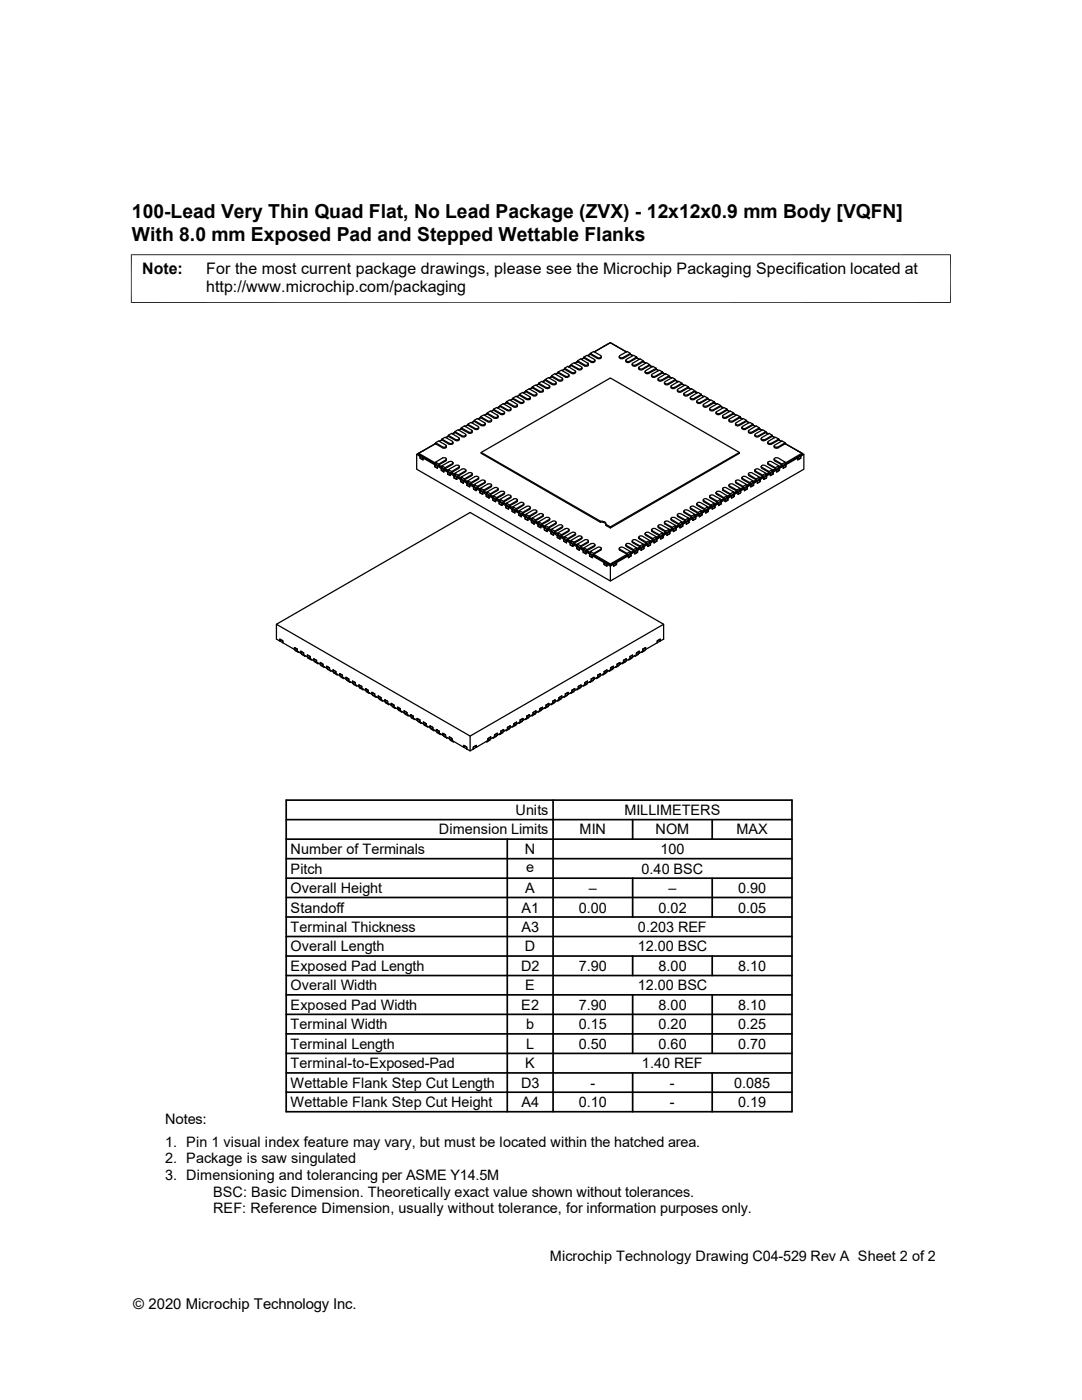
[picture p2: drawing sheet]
<svg xmlns="http://www.w3.org/2000/svg" width="216mm" height="279mm" viewBox="0 0 216 279" stroke-linecap="round" stroke-linejoin="round" font-family="sans-serif">
<g fill="none" stroke="#000" stroke-width=".25">
<path d="M102.3 79.5l1.5 .8h.3l.4-.1-.1-.3-1.4-.8-.7 .4v.1M102.3 79.6l-.5 .3M102.3 79.6l1.6 .9h.5l.1-.4M102.3 79.6l-.4 .3M103.2 79.2l.4-.3 1.5 .9h.4a.33 .33 0 0 0 .3-.5M103.6 78.7l.7-.4 1.4 .9a.35 .35 0 0 1-.1 .4 .35 .35 0 0 1-.5-.1zM103.6 78.7v.2l-.5 .3M104.9 78l1.5 .8 .3 .1 .4-.2-.1-.3-1.4-.8-.7 .4v.1M104.9 78.1l-.5 .3M104.9 78.1l1.6 .9h.5l.1-.4M106.2 77.2l.6-.4 1.5 .9a.4 .4 0 0 1-.2 .5 .4 .4 0 0 1-.5-.2zM106.2 77.3l-.5 .3"/>
<path d="M106.2 77.4l1.4 .8 .4 .1a.33 .33 0 0 0 .4-.4M106.2 77.2v.2M106.2 77.4l-.5 .3M107.5 76.5l1.4 .8a.37 .37 0 0 0 .5 .1 .37 .37 0 0 0 .2-.5l-1.5-.8-.6 .4v.2M107.5 76.7l1.6 .9 .5-.1 .1-.4M107.5 76.6l-.5 .3M107.5 76.7l-.5 .2M108.8 75.7l.6-.3 1.5 .8a.38 .38 0 0 1-.2 .5 .38 .38 0 0 1-.5-.2zM108.8 75.9l-.6 .3M108.8 75.9l1.4 .9h.3a.33 .33 0 0 0 .4-.1 .33 .33 0 0 0 .1-.3M108.8 75.7v.2M108.8 75.9l-.5 .3"/>
<path d="M110.1 75l1.4 .8a.35 .35 0 0 0 .5 .1 .35 .35 0 0 0 .1-.5l-1.4-.8-.6 .4v.2M110.1 75.2l1.6 .9 .4-.1 .2-.4M110.1 75.1l-.5 .3M110.1 75.2l-.5 .2M111.3 74.3l.7-.4 1.4 .8 .1 .3-.3 .1h-.4zM111.3 74.4l-.5 .3M111.3 74.4l1.6 .9h.4l.2-.2v-.2M111.3 74.3v.1M111.3 74.4l-.4 .3M112.1 74l.5-.3zM112.6 73.5l1.4 .8a.4 .4 0 0 0 .5 .1 .4 .4 0 0 0 .3-.4l-1.5-.9-.7 .4v.2M112.6 73.7l1.7 .9 .5-.1 .1-.4"/>
<path d="M113.9 72.8l.7-.4 1.4 .8a.39 .39 0 0 1-.2 .5 .39 .39 0 0 1-.4-.1zM113.9 72.9l-.5 .3M113.9 72.9l1.6 .9 .5-.1 .1-.3M113.9 72.8v.1M113.9 72.9l-.4 .3M115.2 72l1.4 .8a.4 .4 0 0 0 .5 .2 .4 .4 0 0 0 .2-.5l-1.4-.9-.7 .4v.2M115.2 72.2l-.5 .3M115.2 72.2l1.7 .9a.36 .36 0 0 0 .4-.1 .36 .36 0 0 0 .1-.4M116.5 71.2l.6-.3 1.5 .8a.37 .37 0 0 1-.1 .5 .37 .37 0 0 1-.5-.1zM116.5 71.4l-.5 .3M116.5 71.5l1.6 .8h.5l.1-.4M116.5 71.2v.3"/>
<path d="M116.5 71.5l-.5 .2M117.8 70.5l.6-.4 1.5 .9a.38 .38 0 0 1-.2 .5 .38 .38 0 0 1-.5-.2zM117.8 70.7l-.5 .3M117.8 70.7l1.5 .9 .5-.1 .2-.3M117.8 70.5v.2M125 70.2l-3.2-1.8-3.2 1.8 3.2-1.8 3.2 1.8M125.8 70.5l-1.4 .8a.4 .4 0 0 1-.5 .2 .4 .4 0 0 1-.2-.5l1.4-.9 .7 .4v.2M125.8 70.7l.5 .3M125.8 70.7l-1.6 .9-.5-.1-.1-.3M125.8 70.7l.4 .3M127 71.2l-.6-.3-1.4 .9a.39 .39 0 0 0 .2 .4 .39 .39 0 0 0 .4-.1l1.4-.9v.3M127 71.4l.6 .3"/>
<path d="M127 71.5l-1.6 .8h-.4l-.1-.4M127 71.5l.6 .2M128.4 72l-1.5 .8a.36 .36 0 0 1-.5 .1 .36 .36 0 0 1-.1-.4l1.4-.9 .7 .4v.2M128.4 72.2l.5 .3M128.4 72.2l-1.8 .9-.4-.2v-.3M128.4 72.2l.4 .3M129.6 72.8l-.6-.4-1.5 .8a.41 .41 0 0 0 .2 .5 .41 .41 0 0 0 .5-.1l1.4-.8v.1M129.6 72.9l.5 .3M129.6 72.9l-1.5 .9-.5-.1-.2-.3M130.9 73.5l-1.4 .8a.38 .38 0 0 1-.5 .1 .38 .38 0 0 1-.2-.4l1.5-.9 .6 .4v.2M130.9 73.7l-1.4 .8h-.7l-.1-.4M130.9 73.7l.5 .3"/>
<path d="M132.2 74.3l-.6-.4-1.5 .8a.37 .37 0 0 0 .1 .5 .37 .37 0 0 0 .5-.1l1.5-.8v.1M132.2 74.4l.5 .3M132.2 74.4l-1.6 .9h-.4l-.2-.4M133.5 75l-1.4 .8a.39 .39 0 0 1-.5 .1 .39 .39 0 0 1-.2-.4l1.4-.9 .7 .4v.2M133.5 75.1l.5 .3M133.5 75.2l-1.6 .9-.5-.1-.1-.4M133.5 75.2l.5 .2M134.8 75.7l-.6-.3-1.5 .8a.37 .37 0 0 0 .1 .5 .37 .37 0 0 0 .5-.2l1.5-.8v.2M134.8 75.9l.5 .3M134.8 75.9l-1.6 .9h-.4l-.2-.4M136.1 76.5l-1.6 .8h-.4l-.2-.1v-.2l1.5-.9 .7 .4v.2M136.1 76.6l.5 .3"/>
<path d="M136.1 76.7l-1.6 .9-.5-.1-.1-.4M136.1 76.7l.5 .2M137.4 77.2l-.7-.4-1.4 .9a.38 .38 0 0 0 .1 .4 .38 .38 0 0 0 .5-.1l1.5-.8v.2M137.4 77.3l.5 .3M137.4 77.4l-1.6 .9-.5-.1-.1-.3M137.4 77.4l.4 .3M138.6 78l-1.4 .8a.41 .41 0 0 1-.4 .1 .41 .41 0 0 1-.3-.5l1.5-.8 .6 .4v.1M138.6 78.1l.5 .3-.5-.3M138.6 78.1l-1.5 .9-.6-.1-.1-.3M140 78.7l-.7-.4-1.5 .9a.38 .38 0 0 0 .3 .4 .38 .38 0 0 0 .4-.1l1.5-.8v.2M140 78.9l-1.5 .9-.6-.1-.1-.4M140 78.9l.5 .3"/>
<path d="M140 78.9l.4 .3M141.2 79.5l-1.4 .8a.39 .39 0 0 1-.5 .1 .39 .39 0 0 1-.2-.5l1.5-.8 .6 .4v.1M141.2 79.6l.5 .3M141.2 79.6l-1.5 .9-.6-.1-.1-.3M83.1 90.7v2.9l38.7 22.4v-3M83.8 91.1l.2-.2 .6 .4-.2 .1zM83.8 91.1v.3l.6 .4v-.4M84.4 91.4l.2-.1 2.3 1.3-.2 .2zM86.9 92.2l.6 .4v.4l-.6-.4zM86.9 88.5l-3.8 2.2 .7 .4 .2-.2-.5-.2v-.2l3.4 1.9-.2 .4 .6 .2v.4l-.6-.3v-.3v.3l.6 .3v-.4h.2h-.2l.8 .5 .1-.2-.7-.3v-.2l.7 .4-.1 .3 .5 .3v.4l-.5-.3v-.4v.4l.5 .3v-.4l.2-.1-.2 .1 .7 .4 .2-.1 .6 .3-.2 .1 .7 .5 .2-.2-.7-.4v-.1l.7 .4-.2 .3 .5 .3v.4l-.5-.3v-.4v.4l.5 .3v-.4l.3-.1-.3 .1 .8 .4 .1-.1 1.2 .9 .1-.2-.6-.3v-.2l.6 .3-.1 .4 .5 .3v.4l-.5-.3v-.4v.4l.5 .3v-.4l.3-.1-.3 .1 1.5 .7M86.9 92.2l1.4-.8a.39 .39 0 0 1 .5-.1 .39 .39 0 0 1 .2 .4l-1.5 .9M86.9 88.3l1.4 .9a.39 .39 0 0 0 .5 .1 .39 .39 0 0 0 .2-.4l-1.5-.9-.6 .3v.3"/>
<path d="M86.9 88.6l1.7 .9a.38 .38 0 0 0 .5-.5M86.9 88.6l-3.4 1.9M88.2 93l.6 .3v.4l-.6-.4zM88.2 87.6l.6-.4 1.5 .9a.37 .37 0 0 1-.1 .4 .37 .37 0 0 1-.5 0zM88.2 93l1.4-.8a.41 .41 0 0 1 .5-.2 .41 .41 0 0 1 .2 .5l-1.5 .8M88.2 87.8l-.5 .3M88.2 87.8l1.4 .8 .4 .1a.33 .33 0 0 0 .4-.4M88.2 87.6v.2M88.8 93.5l.7 .4v.2l-.7-.4zM89.1 91.6l-.2 .4-1.4 .8M89.5 93.7l1.4-.8a.38 .38 0 0 1 .5-.1 .38 .38 0 0 1 .2 .4l-1.5 .9zM89.5 93.7l-.2 .9 .6 .3v-.4l-.6-.3v.4l.6 .3v-.4l.2-.1v-.3"/>
<path d="M89.5 86.9l1.4 .8a.39 .39 0 0 0 .5 .1 .39 .39 0 0 0 .2-.4l-1.5-.9-.6 .4v.2M89.5 87.1l1.6 .9 .4-.1 .2-.4M89.5 87l-.6 .3M89.5 87.1l-.5 .2M90.4 92.3l-.1 .4-1.5 .8M90.8 94.4l.6 .4v.4l-.6-.4zM90.8 86.1l.6-.3 1.5 .8a.41 .41 0 0 1-.2 .5 .41 .41 0 0 1-.5-.1zM90.8 94.4l1.4-.8a.41 .41 0 0 1 .5-.1 .41 .41 0 0 1 .2 .5l-1.5 .8M90.8 86.3l-.5 .3M90.8 86.3l1.5 .9 .6-.1 .1-.3M90.8 86.1v.2M91.4 95l.6 .4v.2l-.6-.4z"/>
<path d="M91.7 93.1l-.2 .4-1.4 .8M92 95.2l1.5-.8a.36 .36 0 0 1 .5-.1 .36 .36 0 0 1 .1 .4l-1.4 .9zM92 95.2l-.1 .9 .6 .3v-.4l-.6-.3v.4l.6 .3v-.4h.2v-.4M92 85.4l1.5 .8a.36 .36 0 0 0 .5 .1 .36 .36 0 0 0 .1-.4l-1.4-.9-.7 .4v.2M92 85.6l1.7 .9 .4-.1 .1-.4M92 85.6l-.5 .3M92 85.6l-.4 .3M93 93.8l-.1 .3-1.5 .9M93.3 96l.7 .3v.4l-.7-.4zM93.3 84.7l.7-.4 1.5 .8a.41 .41 0 0 1-.3 .5 .41 .41 0 0 1-.5-.1zM93.3 96l1.4-.9a.41 .41 0 0 1 .5-.1 .41 .41 0 0 1 .3 .5l-1.5 .8M93.3 84.8l-.5 .3"/>
<path d="M93.3 84.8l1.8 .9a.37 .37 0 0 0 .4-.4M93.3 84.7v.1M94 96.5l.6 .4v.2l-.6-.4zM94.2 94.6l-.1 .4-1.4 .8M94.6 96.7l1.4-.8a.4 .4 0 0 1 .5-.2 .4 .4 0 0 1 .2 .5l-1.5 .9zM94.6 96.7l-.1 .9 .5 .3v-.4l-.5-.3v.4l.5 .3v-.4h.2M94.6 83.9l1.4 .8a.4 .4 0 0 0 .5 .1 .4 .4 0 0 0 .2-.4l-1.5-.9-.6 .4v.2M94.6 84.1l-.5 .3M94.6 84.1l1.5 .9h.3a.33 .33 0 0 0 .4-.5M95.2 97.1v.4M95.2 97.5h-.2l.8 .5 .1-.2-.7-.3v-.3l.7 .4-.1 .4 .5 .3v.3l-.5-.3v-.3v.3l.5 .3v-.3l.3-.1-.3 .1 .7 .4 .2-.1 .6 .3-.2 .1 .7 .4 .2-.1-.7-.4v-.2l.7 .4-.2 .3 .6 .3v.4l-.6-.3v-.4v.4l.6 .3v-.4h.2h-.2l.7 .5 .2-.2 .6 .4-.2 .1 .7 .4 .1-.1-.6-.4v-.2l.6 .4-.1 .3 .6 .3v.4l-.6-.3v-.4v.4l.6 .3v-.4l.2-.1-.2 .1 .7 .5 .1-.2 .7 .4-.3 .1 .8 .4 .1-.1-.6-.4v-.2l.6 .4-.1 .3 .5 .3v.4l-.5-.3v-.4v.4l.5 .3v-.4h.3h-.3l.8 .5 .1-.2 .7 .4-.3 .1 .7 .4 .2-.1-.6-.4v-.2l.6 .4-.2 .3 .6 .3v.4l-.6-.3v-.4v.4l.6 .3v-.4l.2-.1-.2 .1 1.5 .7h-.2l.7 .5 .2-.2-.7-.3v-.2l.7 .4-.2 .3 .6 .3v.4l-.6-.4v-.3v.3l.6 .4v-.4l.2-.1-.2 .1 1.5 .6-.3 .1 .8 .5 .1-.2-.6-.4v-.1l.6 .4-.1 .3 .6 .3v.4l-.6-.3v-.4v.4l.6 .3v-.4l.2-.1-.2 .1 .7 .4 .1-.1 .7 .4h-.3l.8 .5 .1-.2-.6-.3v-.2l.6 .3-.1 .4 .5 .3v.4l-.5-.3v-.4v.4l.5 .3v-.4l.3-.1-.3 .1 .8 .4 .1-.1 .7 .3-.3 .1 .8 .5 .1-.2-.6-.4v-.2l.6 .4-.1 .4 .5 .3v.3l-.5-.3v-.3v.3l.5 .3v-.3l.2-.1-.2 .1 .7 .4 .2-.2 .6 .4v-.2M95.5 95.3v.3l-1.5 .9"/>
<path d="M95.9 97.5l.7 .3v.4l-.7-.4zM95.9 83.1l.7-.3 1.4 .9a.39 .39 0 0 1-.2 .4 .39 .39 0 0 1-.5-.1zM95.9 97.5l1.4-.9a.39 .39 0 0 1 .5-.1 .39 .39 0 0 1 .2 .4l-1.4 .9M95.9 83.3l-.5 .3M95.9 83.4l1.6 .8h.5l.1-.4M95.9 83.1v.3M95.9 83.4l-.5 .2M96 90.3l23.8 13.7v.2M96.6 98l.6 .4v.2l-.6-.4zM96.8 96.1l-.1 .3-1.5 .8M97.2 98.2l1.4-.8a.41 .41 0 0 1 .5-.1 .41 .41 0 0 1 .2 .4l-1.5 .9zM97.2 98.2l-.2 .9 .6 .3v-.4l-.6-.3v.4l.6 .3v-.4l.2-.1v-.3"/>
<path d="M97.2 82.4l1.4 .8a.4 .4 0 0 0 .5 .2 .4 .4 0 0 0 .2-.5l-1.5-.9-.6 .4v.2M97.2 82.6l-.5 .2M97.2 82.6l1.4 .8 .4 .1a.33 .33 0 0 0 .4-.4M97.2 82.6l-.5 .3M98.1 96.8l-.1 .4-1.4 .8M98.5 98.9l.6 .4v.4l-.6-.4zM98.5 81.7l.6-.4 1.5 .9a.39 .39 0 0 1-.2 .4 .39 .39 0 0 1-.5-.1zM98.5 98.9l1.4-.8a.39 .39 0 0 1 .5-.1 .39 .39 0 0 1 .2 .4l-1.5 .9M98.5 81.9l1.6 .9 .4-.1 .2-.4M98.5 81.7v.2M98.5 81.8l-.5 .3M98.5 81.9l-.5 .2"/>
<path d="M99.1 99.5l.7 .4v.1l-.7-.3zM99.4 97.5l-.1 .4-1.5 .8M99.8 99.7l1.4-.9a.37 .37 0 0 1 .5-.1 .37 .37 0 0 1 .1 .5l-1.4 .8zM99.8 99.7l-.2 .8 .6 .4v-.4l-.6-.3v.3l.6 .4v-.4l.2-.1v-.4M99.8 80.9l1.4 .8a.37 .37 0 0 0 .5 .2 .37 .37 0 0 0 .1-.5l-1.4-.8-.6 .3v.2M99.8 81.1l-.6 .3M99.8 81.1l1.7 .9a.37 .37 0 0 0 .4-.4M99.8 81.1l-.5 .3M100.7 98.3l-.2 .4-1.4 .8M101 80.2l.7-.4 1.4 .8a.35 .35 0 0 1-.1 .5 .35 .35 0 0 1-.5-.1zM101 80.4l1.7 .9 .4-.1 .2-.4M101 80.2v.2"/>
<path d="M101 80.3l-.5 .3M101 80.4l-.4 .2M101.9 99v.4l-1.5 .8M103.3 99.8l-.2 .4-1.4 .8M140.3 99.8l.2 .4 1.4 .8M141.6 99v.4l1.6 .8M141.6 98.9l.7-.1 1.5 .9-.6 .3-1.5-.8zM142.5 80.2l-.6-.4-1.5 .9a.42 .42 0 0 0 .2 .4 .42 .42 0 0 0 .5-.1l1.4-.8v.2M142.5 80.3l.5 .3M142.5 80.4l-1.7 .9-.4-.1-.1-.4M142.5 80.4l.5 .2M142.9 98.3l.1 .3 1.4 .9"/>
<path d="M143.8 99.7l.1 .8-.5 .4M143.8 80.9l-1.4 .8a.39 .39 0 0 1-.5 .1 .39 .39 0 0 1-.2-.4l1.5-.8 .6 .3v.2M143.8 81.1l.5 .3M143.8 81.1l-1.6 .9h-.2a.33 .33 0 0 1-.4-.4M144.2 97.5l.3-.2h.4l1.5 .9-.7 .4-1.4-.9zM144.2 97.5v.4l1.5 .8M144.4 99.3l.7-.4v.4l-.7 .4zM145.1 98.9l-1.4-.8-.6-.1-.2 .2 .1 .2 1.4 .9M145.1 81.7l-.7-.4-1.5 1 .2 .3h.5l1.5-.9v.2M145.1 81.8l.5 .3-.5-.2M145.1 81.9l-1.7 .9-.4-.2-.1-.3M145.5 96.8l.1 .4 1.4 .8"/>
<path d="M145.7 98.6v.3l.3 .1v.4M146 99l.5-.3v.4l-.5 .3zM146.4 98.6l.6-.4 .3 .1-.8 .4zM146.4 98.6l-.7 .3v-.2l-.6 .4v.2l.6-.4 .3 .1-.8 .4-.1-.1 .1 .1v.4l-.5 .3v-.4v.4l.5-.3v-.4l-.5 .3h-.3v-.2l-.6 .4v.1l.6-.3h.3l-.8 .5-.1-.2-.6 .4v-.2l-.7 .4v.2l.7-.4 .2 .1-.7 .4-.2-.1 .2 .1v.4l-.6 .3v-.4v.4l.6-.3v-.4l-.6 .3-.2-.1v-.1l-1.3 .9v-.2l-.6 .4v.2l.6-.4 .2 .1-.7 .4-.1-.1 .1 .5-.6 .3v-.4v.4l.6-.3v-.4l-.6 .3h-.2v-.3l-.7 .4v.2l.7-.3h.2l-.7 .5-.2-.2-1.2 .6v.2l.6-.4 .3 .1-.8 .4-.1-.1 .1 .5-.6 .3v-.4v.4l.6-.3v-.4l-.6 .3-.2-.1v-.2l-.6 .4v.2l-1.3 .6v.1l.6-.3h.3l-.8 .5-.1-.2 .1 .5-.5 .4v-.4v.4l.5-.4v-.3l-.5 .3-.2-.1v-.2l-.7 .4v.2l.7-.4 .2 .1-.8 .4-.1-.1-.7 .3v-.1l-.6 .4v.1l.6-.4 .3 .1-.7 .5-.2-.2 .2 .2v.4l-.6 .3v-.4v.4l.6-.3v-.4l-.6 .3-.2-.1v-.2l-.7 .4v.2l-.6 .4v-.2l-.7 .3v.2l.7-.3h.2l-.7 .5-.2-.2 .2 .2v.4l-.6 .3v-.4v.4l.6-.3v-.4l-.6 .3-.2-.1v-.2l-.6 .4v.2l-.7 .3v-.2l-.7 .4v.2l.7-.4 .2 .1-.7 .5-.2-.2 .2 .2v.3l-.5 .3v-.3v.3l.5-.3v-.3l-.5 .3-.3-.1v-.2l-1.3 .9v-.2M146.4 98.2v.4M146.4 82.4l-1.5 .8a.37 .37 0 0 1-.5 .1 .37 .37 0 0 1-.1-.5l1.4-.8 .7 .4v.2M146.4 82.6l.5 .2M146.4 82.6l-1.5 .8-.3 .1a.33 .33 0 0 1-.4-.4M146.4 82.6l.5 .3M146.4 98.6l.1 .5-.5 .3M146.8 96l.6-.2 1.6 .9-.7 .4-1.4-.8zM146.8 96.1l.1 .3 1.4 .8"/>
<path d="M147 97.8l.7-.3v.3l-.7 .4zM147.5 90.3l-25.7 14.9v.2M147.7 97.5l-1.5-.9a.35 .35 0 0 0-.5-.1 .35 .35 0 0 0-.1 .5l1.4 .8M147.7 83.1l-.7-.3-1.4 .8a.37 .37 0 0 0 .1 .5 .37 .37 0 0 0 .5-.1l1.5-.9v.3M147.7 83.3l.5 .3M147.7 83.4l-1.6 .8h-.5l-.1-.4M147.7 83.4l.4 .2M148 95.3l.1 .4 1.5 .8M148.3 97.1v.4h.2v.4M148.5 97.5l.6-.3v.4l-.6 .3zM149 96.7l.1 .9-.6 .3M149 83.9l-1.5 .8a.38 .38 0 0 1-.5 .1 .38 .38 0 0 1-.1-.4l1.4-.9 .7 .4v.2"/>
<path d="M149 84.1l.5 .3M149 84.1l-1.8 .9-.4-.2v-.3M149 84.1l.4 .3M149.4 94.5l.6-.2 1.5 .9-.6 .4-1.5-.9zM149.4 94.6l.1 .4 1.4 .8M149.6 96.3l.6-.3v.3l-.6 .4zM150.2 96l-1.4-.9-.4-.1-.3 .2 .1 .3 1.4 .8M150.2 84.7l-.6-.4-1.4 .8a.37 .37 0 0 0 .1 .5 .37 .37 0 0 0 .5-.1l1.4-.8v.1M150.2 84.8l.5 .3M150.2 84.8l-1.5 .9-.5-.1-.2-.3M150.6 93.8l.1 .4 1.5 .8M150.9 95.6v.4h.2v.4"/>
<path d="M151.1 96l.6-.3v.4l-.6 .3zM151.5 95.6l.7-.4 .2 .1-.7 .4zM151.5 95.2l.2 .9-.6 .3M151.5 85.4l-1.4 .8a.4 .4 0 0 1-.5 .1 .4 .4 0 0 1-.2-.4l1.5-.9 .6 .4v.2M151.5 85.6l.5 .3-.5-.3M151.5 85.6l-1.5 .8-.3 .1a.33 .33 0 0 1-.3-.5M151.9 93l.2-.2h.4l1.6 .9-.6 .4-1.5-.8zM151.9 93.1l.1 .4 1.5 .8M152.2 94.8l.6-.4v.4l-.6 .4zM152.8 94.4l-1.4-.8a.39 .39 0 0 0-.5-.1 .39 .39 0 0 0-.2 .5l1.5 .8M152.8 86.1l-.6-.3-1.5 .8-.1 .3 .6 .1 1.6-.9v.2M152.8 86.3l.5 .3"/>
<path d="M152.8 86.3l-1.5 .9-.6-.1-.1-.3M153.2 92.3v.4l1.5 .8M153.5 94.1v.3l.2 .1v.4M153.7 94.5l.6-.3v.4l-.6 .3zM154.1 93.7l.2 .9-.6 .3M154.1 86.9l-1.5 .8a.35 .35 0 0 1-.5 .1 .35 .35 0 0 1-.1-.5l1.5-.8 .6 .4v.2M154.1 87l.5 .3-.5-.2M154.1 87.1l-1.7 .9-.4-.1-.1-.4M154.5 91.6l.2-.2h.6l1.4 .8-.7 .4-1.4-.8zM154.5 91.6l.1 .4 1.4 .8M154.7 93.3l.7-.3v.3l-.7 .4zM155.4 93l-1.5-.9h-.4l-.3 .1 .1 .3 1.4 .8"/>
<path d="M155.4 87.6l-.7-.4-1.4 .9a.38 .38 0 0 0 .2 .5 .38 .38 0 0 0 .5-.2l1.4-.8v.2M155.4 87.8l.5 .3M155.4 87.8l-1.6 .9-.5-.1-.1-.3M156 92.6v.4h.3v.4M156.3 93l.5-.2v.3l-.5 .3zM156.7 92.6l2.3-1.3 .2 .1-2.4 1.4zM156.7 88.5l3.7 2.2-.6 .4-.2-.2 .4-.2v-.2l-3.3-1.9M156.7 92.2l.1 .9-.5 .3M156.7 88.3l-1.5 .9a.35 .35 0 0 1-.5 .1 .35 .35 0 0 1-.1-.5l1.4-.8 .7 .3v.3M156.7 88.6l-1.6 .9-.5-.1-.1-.4M159 91.3l.6-.4 .2 .2-.6 .3zM159.2 91.4v.4l.6-.4v-.3v.3l-.6 .4z"/>
<path d="M160 90.5l-3.3 1.9v.2l-1.3 .6v.1l.6-.3h.3l-.8 .5-.1-.2 .1 .6-.5 .3v-.4v.4l.5-.3v-.4l-.5 .3-.3-.1v-.2l-.6 .4v.2l.6-.4 .3 .1-.7 .4-.2-.1-.6 .3v-.1l-.7 .4v.1l.7-.4 .2 .1-.7 .5-.2-.2 .2 .6-.6 .3v-.4v.4l.6-.3v-.4l-.6 .3-.2-.1v-.2l-.7 .4v.2l-.6 .4v-.2l-.7 .3v.2l.7-.3h.2l-.7 .5-.2-.2 .2 .6-.6 .3v-.4v.4l.6-.3v-.4l-.6 .3-.2-.1v-.2l-.6 .4v.2l.6-.4 .2 .1-.7 .4-.1-.1-.7 .4v-.3l-.6 .4v.2l.6-.3h.2l-.7 .5-.1-.2 .1 .5-.5 .3v-.3v.3l.5-.3v-.3l-.5 .3-.3-.1v-.2l-.6 .4v.2M160.4 90.7v2.9l-38.6 22.4M101 100.4l.7 .4v.3l-.7-.3zM101 100.4l1.5-.8a.36 .36 0 0 1 .5-.1 .36 .36 0 0 1 .1 .4l-1.4 .9M101.7 101l.6 .3v.2l-.6-.4zM102.3 101.1l1.5-.8a.39 .39 0 0 1 .4-.1 .39 .39 0 0 1 .2 .5l-1.4 .8zM102.3 101.1l-.1 1 .5 .3v-.4l-.5-.3v.4l.5 .3v-.4l.3-.1v-.4M103.6 101.9l.7 .4v.4l-.7-.4zM103.6 101.9l1.4-.8a.4 .4 0 0 1 .5-.1 .4 .4 0 0 1 .2 .4l-1.4 .9M104.3 102.4l.6 .4v.2l-.6-.3zM104.5 100.5l-.1 .4-1.4 .8M104.9 102.7l1.4-.9a.39 .39 0 0 1 .5-.1 .39 .39 0 0 1 .2 .5l-1.4 .8z"/>
<path d="M104.9 102.7l-.1 .8 .5 .3v-.3l-.5-.3v.3l.5 .3v-.3l.3-.1v-.4M105.8 101.3l-.1 .3-1.4 .8M106.2 103.4l.6 .4v.3l-.6-.3zM106.2 103.4l1.4-.8a.4 .4 0 0 1 .5-.2 .4 .4 0 0 1 .2 .5l-1.5 .9M106.8 103.9l.7 .4v.2l-.7-.4zM107.1 102l-.1 .4-1.4 .8M107.5 104.1l1.4-.8a.39 .39 0 0 1 .5-.1 .39 .39 0 0 1 .2 .4l-1.5 .9zM107.5 104.1l-.1 .9 .5 .3v-.4l-.5-.3v.4l.5 .3 .2-.8M108.4 102.7v.3l-1.6 .9M108.8 104.9l.6 .3v.4l-.6-.4zM108.8 104.9l1.5-.9h.4l.3 .1-.2 .3-1.4 .8M109.4 105.4l.7 .4v.2l-.7-.4z"/>
<path d="M109.7 103.5l-.1 .4-1.5 .8M110.1 105.6l1.4-.8a.4 .4 0 0 1 .4-.1 .4 .4 0 0 1 .3 .4l-1.5 .9zM110.1 105.6l-.2 .9 .5 .3v-.4l-.5-.3v.4l.5 .3v-.4l.3-.1v-.3M111 104.2l-.1 .4-1.5 .8M111.3 106.3l.7 .4v.4l-.7-.4zM111.3 106.3l1.5-.8a.39 .39 0 0 1 .4-.1 .39 .39 0 0 1 .3 .5l-1.5 .8M112 106.9l.6 .4v.2l-.6-.4zM112.3 105l-.2 .4-1.4 .8M112.6 107.1l1.4-.8a.4 .4 0 0 1 .6-.1 .4 .4 0 0 1 .2 .4l-1.5 .9zM112.6 107.1l-.1 .9 .5 .3v-.4l-.5-.3v.4l.5 .3v-.4h.3v-.4M113.5 105.7l-.1 .4-1.4 .8M113.9 107.9l.7 .3v.4l-.7-.4z"/>
<path d="M113.9 107.9l1.5-.9a.37 .37 0 0 1 .4-.1 .37 .37 0 0 1 .2 .5l-1.4 .8M114.6 108.4l.6 .4v.2l-.6-.4zM114.9 106.5l-.1 .3-1.5 .9M115.2 108.6l1.4-.8a.4 .4 0 0 1 .5-.2 .4 .4 0 0 1 .2 .5l-1.4 .9zM115.2 108.6l-.1 .9 .5 .3v-.4l-.5-.3v.4l.5 .3v-.4l.3-.1v-.3M116.1 107.2l-.1 .4-1.4 .8M116.5 109.3l.6 .4v.4l-.6-.4zM116.5 109.3l1.4-.8a.39 .39 0 0 1 .5-.1 .39 .39 0 0 1 .2 .4l-1.5 .9M117.1 109.9l.7 .4v.1l-.7-.3zM117.4 108l-.1 .3-1.4 .8M117.8 110.1l1.5-.9h.4l.3 .1-.2 .3-1.4 .8zM117.8 110.1l-.2 .9 .6 .3v-.4l-.6-.3v.4l.6 .3v-.4l.2-.1v-.4"/>
<path d="M118.2 110.9l.2-.1 2.3 1.3-.2 .2zM118.4 110.6l3.4 2v.1M118.7 108.7l-.1 .4-1.5 .8M119.8 104a.79 .79 0 0 1 1.1 .9l.9 .5 25.7-14.9v-.2l-25.7-14.9-25.8 14.9v.2l23.8 13.7M119.8 104.2h.2a.96 .96 0 0 1 .9 .4l.9 .6M120 109.4l-.2 .4-1.4 .8M120.5 112.3l.6 .3v.4l-.6-.4zM120.5 112.3l.2-.2 .6 .4-.2 .1v.4l-.6-.4zM121.1 112.6l.2-.1 .5 .2 .5-.2 .1 .1-.6 .4zM122.3 112.5l.6-.4 .1 .2v.3l-.6 .4v-.4l.6-.3v.3l-.6 .4v-.4zM122.9 112.1l2.2-1.3 .3 .1-2.4 1.4zM123.6 109.4l.3-.2h.4l1.5 .9-.7 .3-1.4-.8z"/>
<path d="M123.6 109.4v.4l1.5 .8M124.9 108.7l.1 .4 1.4 .8M125.1 110.4v.4l.3 .1v.4l.5-.3M125.1 110.6l-3.3 2M125.4 110.9l.5-.3v.4l-.5 .3zM125.8 110.4l.6-.3 .3 .1-.8 .4zM125.8 110.1l.1 .9M126.2 108l.1 .3 1.4 .8M126.2 107.8l.6-.1 1.6 .9-.7 .4-1.4-.8zM126.4 109.7l.6-.4v.4l-.6 .4zM127 109.3l-1.4-.8a.39 .39 0 0 0-.4-.1 .39 .39 0 0 0-.2 .4l1.4 .9M127.4 107.2l.2 .4 1.4 .8"/>
<path d="M127.7 109l.2 .8M127.9 109.4l.6-.3v.4l-.6 .3zM128.4 109l.6-.4 .2 .1-.7 .4zM128.4 108.6l.1 .9-.6 .3M128.7 106.4l.7-.2 1.5 .9-.6 .4-1.5-.9zM128.7 106.5l.2 .3 1.4 .9M129 108.2l.6-.3v.3l-.6 .4zM129.6 107.9l-1.5-.9h-.4l-.2 .1v.3l1.5 .8M130 105.7l.1 .4 1.5 .8M130.3 107.5v.4h.2v.4M130.5 107.9l.6-.3v.4l-.6 .3zM130.9 107.5l.7-.4 .2 .1-.7 .4z"/>
<path d="M130.9 107.1l.2 .9-.6 .3M131.3 104.9l.2-.2h.5l1.5 .9-.7 .4-1.4-.8zM131.3 105l.1 .4 1.4 .8M131.6 106.7l.6-.4v.4l-.6 .4zM132.2 106.3l-1.4-.8a.39 .39 0 0 0-.5-.1 .39 .39 0 0 0-.2 .5l1.5 .8M132.6 104.2v.4l1.6 .8M132.8 106v.3l.3 .1v.4M133.1 106.4l.5-.3v.4l-.5 .3zM133.5 105.6l.1 .9-.5 .3M133.9 103.4l.2-.1h.6l1.4 .8-.7 .4-1.5-.9zM133.9 103.5l.1 .4 1.4 .8M134.2 105.2l.6-.3v.3l-.6 .4z"/>
<path d="M134.8 104.9l-1.5-.8a.39 .39 0 0 0-.4-.1 .39 .39 0 0 0-.2 .4l1.5 .8M135.2 102.7v.3l1.5 .9M135.4 104.5v.4h.3v.4M135.7 104.9l.5-.3v.4l-.5 .3zM136.1 104.5l.6-.4 .2 .1-.7 .4zM136.1 104.1l.1 .9-.5 .3M136.4 102l.3-.2h.5l1.4 .9-.6 .3zM136.4 102l.1 .4 1.5 .8M136.7 103.8l.7-.4v.4l-.7 .3zM137.4 103.4l-1.5-.8a.37 .37 0 0 0-.5-.1 .37 .37 0 0 0-.1 .5l1.4 .8M137.8 101.3l.1 .3 1.4 .8M138 103v.4l.3 .1v.3"/>
<path d="M138.3 103.5l.5-.3v.3l-.5 .3zM138.6 102.7l.2 .8-.5 .3M139 100.5l.4-.3 .3 .1 1.5 .8-.6 .4-1.5-.8zM139 100.5l.1 .4 1.5 .8M139.3 102.3l.7-.4v.4l-.7 .4zM140 101.9l-1.5-.8a.38 .38 0 0 0-.5-.1 .38 .38 0 0 0-.2 .4l1.5 .9M140.6 101.5v.4l.2 .1v.4M140.8 102l.6-.3v.4l-.6 .3zM141.2 101.5l.7-.4 .2 .1-.7 .5zM141.2 101.1l.2 1-.6 .3M141.9 100.8l.6-.4v.4l-.6 .3zM142.5 100.4l-1.4-.8a.41 .41 0 0 0-.5-.1 .41 .41 0 0 0-.2 .4l1.5 .9"/>
<path d="M143.2 100l.2 .9M143.4 100.5l.5-.3v.3l-.5 .4zM55.2 124.6l38.6-22.3 38.6 22.3v3l-.7 .3v-.3l-.6 .3v.4l-2.3 1.3v-.4M55.8 127.6l.6 .3v.4l-.6-.4zM58.8 129.2l.5 .3v.4l-.5-.3zM58.9 129.7v.1l.7 .4 .1-.1M59.6 130.1v.1M60 130l.6 .3v.4l-.6-.3zM60.2 130.4v.2l.6 .4v-.2M60.6 130.7v-.4l-.6-.3v.4l-.7-.5v-.4l-.5-.3v.4l-2.4-1.3v-.4l-.6-.3v.3l-.6-.3v-3l38.6 22.3v3M60.6 130.7l.7 .4v-.4l.6 .3v.4l.7 .5v-.4l.6 .3v.4M61 130.9l-.2 .1"/>
<path d="M61.3 130.7l.6 .3v.4l-.6-.3zM61.5 131.2v.2l.7 .3M62.1 131.6v.1M62.6 131.5l.6 .3v.4l-.6-.3zM62.8 132l.6 .5v-.2M63.2 132.2l.7 .4v-.4l.5 .3v.4l.8 .5v-.4l.5 .3v.3M63.5 132.4l-.1 .1M63.9 132.2l.5 .3v.4l-.5-.3zM64.1 132.7v.1l.7 .3M64.7 133.1v.1M65.2 133l.5 .3v.3l-.5-.2zM65.3 133.4v.2l.7 .3v-.1"/>
<path d="M65.7 133.6l.8 .5v-.4l.5 .3v.4l.8 .4v-.3l.5 .2v.4M66.1 133.9h-.1M66.5 133.7l.5 .3v.4l-.5-.3zM66.6 134.2v.1l.7 .4 .1-.1M67.3 134.5v.2M67.8 134.5l.5 .2v.4l-.5-.3zM67.9 134.9l.6 .5v-.1M68.3 135.1l.7 .5v-.4l.6 .3v.4l.8 .4v-.4l.5 .3v.4M68.7 135.3l-.2 .1M69 135.2l.6 .3v.4l-.6-.3zM69.2 135.6v.2l.6 .4 .2-.1M69.8 136v.2"/>
<path d="M70.4 135.9l.5 .3v.4l-.5-.3zM70.5 136.4v.2l.6 .3v-.1M70.9 136.6l.7 .5v-.4l.6 .3v.4l.7 .4v-.4l.5 .4v.3M71.2 136.9h-.1M71.6 136.7l.6 .3v.4l-.6-.3zM71.8 137.2v.1l.6 .4 .2-.1M72.4 137.5v.2M72.9 137.4l.5 .4v.3l-.5-.3zM73.1 137.9v.1l.6 .4v-.1M73.4 138.1l.8 .5v-.4l.6 .3v.4l.7 .4v-.4l.5 .3v.4M73.8 138.3l-.1 .1M74.2 138.2l.6 .3v.4l-.6-.3z"/>
<path d="M74.3 138.6v.2l.7 .3h.1M75 139v.1M75.5 138.9l.5 .3v.4l-.5-.3zM75.6 139.4v.1l.7 .4v-.2M76 139.6l.8 .4v-.3l.5 .3v.3l.8 .5v-.4l.5 .3v.4M76.4 139.8l-.1 .1M76.8 139.7l.5 .3v.3l-.5-.3zM110.3 140v.3l.5-.3M110.3 140l.5-.3v.3M110.3 140v.3l-.8 .5v-.4l-.5 .3M111.3 139.7v.2M111.5 139.2l.6-.3v.4l-.6 .3z"/>
<path d="M111.5 139.2v.4l-.7 .4M111.9 139.4v.1l-.6 .4-.1-.1M112.5 139.1h.1M112.8 138.5v.4l.6-.3M112.8 138.5l.6-.3v.4M112.8 138.5v.4l-.7 .4v-.4l-.6 .3M113.2 138.6l-.6 .5v-.1M113.9 138.3v.1M114.1 137.8l.6-.4v.4l-.6 .3zM114.1 137.8v.3l-.7 .5M114.5 137.9v.1l-.8 .3M115 137.6l.1 .1"/>
<path d="M115.4 137v.4l.6-.3M115.4 137l.6-.3v.4M115.4 137v.4l-.7 .4v-.4l-.6 .4M115.8 137.2v.1l-.7 .4v-.2M116.5 136.8v.1M116.7 136.2l.5-.3v.4l-.5 .3zM116.7 136.2v.4l-.7 .5M117.1 136.4v.2l-.8 .3M117.6 136.1l.1 .1M118 135.5v.4l.5-.3M118 135.5l.5-.3v.4M118 135.5v.4l-.8 .4v-.4l-.5 .3"/>
<path d="M118.4 135.6v.2l-.7 .4v-.2M119 135.3v.1M119.3 134.7l.5-.2v.3l-.5 .3zM119.3 134.7v.4l-.8 .5M119.7 134.9l-.7 .5-.1-.1M120.2 134.6l.1 .1M120.6 134v.4l.5-.3M120.6 134l.5-.3v.4M120.6 134v.4l-.8 .4v-.3l-.5 .2M120.9 134.2v.1l-.6 .4v-.2M121.6 133.8v.1M121.8 133.3l.6-.3v.4l-.6 .2z"/>
<path d="M121.8 133.3v.3l-.7 .5M122.3 133.4l-.7 .5h-.1M122.8 133.1l.1 .1M123.1 132.5v.4l.6-.3M123.1 132.5l.6-.3v.4M123.1 132.5v.4l-.7 .5v-.4l-.6 .3M123.5 132.7v.1l-.6 .4v-.1M124.2 132.3v.2M124.4 131.8l.6-.3v.4l-.6 .3zM124.4 131.8v.4l-.7 .4M124.8 132v.1l-.6 .4-.2-.1M125.3 131.7h.2"/>
<path d="M125.7 131v.4l.5-.3M125.7 131l.5-.3v.4M125.7 131v.4l-.7 .5v-.4l-.6 .3M126.1 131.2v.2l-.6 .3v-.1M126.7 130.8v.2M127 130.3l.6-.3v.4l-.6 .3zM127 130.3v.4l-.8 .4M127.4 130.4v.2l-.7 .4-.1-.1M128.1 130.1v.1M128.3 129.5l.5-.3v.4l-.5 .3zM128.7 129.7l-.6 .5-.2-.1M128.8 129.2l-.5 .3v.4l-.7 .5v-.4l-.6 .3"/>
<path d="M131.1 127.9l.6-.3v.3l-.6 .4zM132.4 124.6l-38.6 22.3M76.9 140.1l.7 .5 .1-.1M77.6 140.5v.1M78.1 140.4l.5 .3v.4l-.5-.3zM78.2 140.8v.2l.7 .4v-.2M78.6 141.1l.8 .4v-.4l.5 .3v.4l.7 .5v-.4l.6 .3v.4M79 141.3l-.1 .1M79.4 141.1l.5 .3v.4l-.5-.3zM79.5 141.6l.6 .5 .2-.1M80.1 142v.1M80.6 141.9l.6 .3v.4l-.6-.3z"/>
<path d="M80.8 142.3v.2l.6 .4v-.2M81.2 142.6l.7 .4v-.4l.6 .3v.4l.7 .5v-.4l.6 .3v.4M81.6 142.8l-.2 .1M81.9 142.6l.6 .3v.4l-.6-.3zM82.1 143.1v.2l.7 .3M82.7 143.5v.1M83.2 143.4l.6 .3v.4l-.6-.3zM83.4 143.8l.6 .6v-.2M83.8 144.1l.7 .4v-.4l.5 .3v.4l.8 .4v-.3l.6 .3v.3M84.1 144.3l-.1 .1M84.5 144.1l.5 .3v.4l-.5-.3zM84.7 144.6v.1l.7 .3"/>
<path d="M85.3 144.9v.2M85.8 144.9l.6 .3v.3l-.6-.3zM85.9 145.3l.7 .5v-.1M86.4 145.5l.7 .5v-.4l.5 .3v.4l.7 .4v-.4l.6 .3v.4M86.7 145.8h-.1M87.1 145.6l.5 .3v.4l-.5-.3zM87.2 146.1v.1l.7 .4 .1-.1M87.9 146.4v.2M88.3 146.3l.6 .3v.4l-.6-.3zM88.5 146.8l.7 .5v-.1M88.9 147l.8 .4v-.3l.5 .3v.4M89.3 147.2l-.1 .1"/>
<path d="M89.7 147.1l.5 .3v.4l-.5-.4zM89.8 147.5v.2l.7 .4v-.2M90.2 147.8l2.3 1.3M90.6 148l-.1 .1M92.5 149.1v-.3l.6 .3v.4M92.5 149.1l.6 .4M93.1 149.5l.7 .4 .6-.4M95 149.1v-.3l-.6 .3v.4M95 149.1l-.6 .4M97 148l.2 .1M97.4 147.4l.5-.3v.3l-.5 .4zM97.8 147.5v.2l-.6 .4v-.2"/>
<path d="M97.9 147.4v-.3l-.5 .3v.4l-2.4 1.3M98.4 147.2v.1M98.7 146.6l.5-.3v.4l-.5 .3zM99.1 146.8l-.7 .5-.1-.1M99.2 146.3l-.5 .3v.4l-.8 .4M99.6 146.5l.1 .1M99.9 145.9v.4l.6-.3M99.9 145.9l.6-.3v.4M99.9 145.9v.4l-.7 .4v-.4M100.4 146.1v.1l-.7 .4v-.2M101 145.7v.1M101.3 145.2l.5-.3v.3l-.5 .3z"/>
<path d="M101.3 145.2v.3l-.8 .5M101.6 145.3l-.6 .5h-.1M102.2 145l.1 .1M102.5 144.4v.4l.6-.3M102.5 144.4l.6-.3v.4M102.5 144.4v.4l-.7 .4v-.3l-.5 .3M103 144.6v.1l-.7 .4v-.2M103.6 144.2v.2M103.8 143.7l.6-.3v.4l-.6 .3zM103.8 143.7v.4l-.7 .4M104.2 143.8l-.6 .6-.1-.1M104.7 143.6h.2"/>
<path d="M105.1 142.9v.4l.6-.3M105.1 142.9l.6-.3v.4M105.1 142.9v.4l-.7 .5v-.4l-.6 .3M105.5 143.1v.2l-.6 .3v-.1M106.2 142.7v.2M106.4 142.2l.5-.3v.4l-.5 .3zM106.4 142.2v.4l-.7 .4M106.8 142.3v.2l-.6 .4-.2-.1M107.3 142l.1 .1M107.7 141.4v.4l.5-.3M107.7 141.4l.5-.3v.4M107.7 141.4v.4l-.8 .5v-.4l-.5 .3"/>
<path d="M108.1 141.6l-.7 .5v-.1M108.7 141.2v.2M109 140.7l.5-.3v.4l-.5 .3zM109 140.7v.4l-.8 .4M109.4 140.8v.2l-.7 .4-.1-.1M109.9 140.5l.1 .1M110.7 140.1l-.7 .5v-.1"/>
</g>
<path d="M26.1 50.8h163.6M26.2 50.8v9.7M189.7 50.8v9.7M26.1 60.4h163.6" fill="none" stroke="#000" stroke-width=".2"/>
<g fill="none" stroke="#000" stroke-width=".34">
<path d="M57.1 159.7h100.9v62.2h-100.9zM110.4 159.7v62.2M57.1 179.1h100.9M57.1 175.3h100.9M57.1 171.4h100.9M57.1 167.5h100.9M57.1 163.6h100.9M101.2 167.5v54.4M126.2 163.6v3.9M126.2 175.3v7.7M142.1 163.6v3.9M142.1 175.3v7.7"/>
<path d="M57.1 190.8h100.9M57.1 186.9h100.9M57.1 183h100.9M57.1 198.5h100.9M57.1 194.7h100.9M126.2 190.8v3.9M126.2 198.5v11.7M142.1 190.8v3.9M142.1 198.5v11.7M57.1 206.3h100.9M57.1 214.1h100.9M57.1 202.4h100.9"/>
<path d="M57.1 210.2h100.9M57.1 218h100.9M126.2 214.1v7.8M142.1 214.1v7.8"/>
</g>
<g font-size="3.9">
<text x="26.3" y="43.5">100-Lead Very Thin Quad Flat, No Lead Package (ZVX) - 12x12x0.9 mm Body [VQFN]</text>
<text x="26.3" y="48">With 8.0 mm Exposed Pad and Stepped Wettable Flanks</text>
</g>
<g font-size="3.2">
<text x="28.4" y="54.6">Note:</text>
<text x="41.1" y="54.6">For the most current package drawings, please see the Microchip Packaging Specification located at</text>
<text x="41.1" y="58.3">http://www.microchip.com/packaging</text>
</g>
<text font-size="3" x="26.6" y="261.3">© 2020 Microchip Technology Inc.</text>
<g font-size="2.9">
<text x="87.5" y="166.5">Dimension Limits</text>
<text x="102.9" y="162.7">Units</text>
<text x="115.7" y="166.5">MIN</text>
<text x="124.6" y="162.7">MILLIMETERS</text>
<text x="130.8" y="166.5">NOM</text>
<text x="146.9" y="166.5">MAX</text>
<text x="58" y="170.4">Number of Terminals</text>
<text x="104.7" y="170.4">N</text>
<text x="131.8" y="170.4">100</text>
<text x="58" y="178.2">Overall Height</text>
<text x="58" y="174.3">Pitch</text>
<text x="104.8" y="178.2">A</text>
<text x="105" y="174">e</text>
<text x="117.5" y="178.2">–</text>
<text x="128" y="174.3">0.40 BSC</text>
<text x="133.4" y="178.2">–</text>
<text x="147.3" y="178.2">0.90</text>
<text x="58" y="186">Terminal Thickness</text>
<text x="58" y="182.1">Standoff</text>
<text x="104.1" y="182.1">A1</text>
<text x="104.1" y="186">A3</text>
<text x="115.5" y="182.1">0.00</text>
<text x="127.3" y="186">0.203 REF</text>
<text x="131.4" y="182.1">0.02</text>
<text x="147.3" y="182.1">0.05</text>
<text x="58" y="189.9">Overall Length</text>
<text x="104.7" y="189.9">D</text>
<text x="127.3" y="189.9">12.00 BSC</text>
<text x="58" y="197.7">Overall Width</text>
<text x="58" y="193.8">Exposed Pad Length</text>
<text x="104" y="193.8">D2</text>
<text x="104.8" y="197.7">E</text>
<text x="115.5" y="193.8">7.90</text>
<text x="127.3" y="197.7">12.00 BSC</text>
<text x="131.4" y="193.8">8.00</text>
<text x="147.3" y="193.8">8.10</text>
<text x="58" y="201.5">Exposed Pad Width</text>
<text x="104" y="201.5">E2</text>
<text x="115.5" y="201.5">7.90</text>
<text x="131.4" y="201.5">8.00</text>
<text x="147.3" y="201.5">8.10</text>
<text x="58" y="205.4">Terminal Width</text>
<text x="58" y="209.3">Terminal Length</text>
<text x="105" y="205.4">b</text>
<text x="105" y="209.3">L</text>
<text x="115.5" y="209.3">0.50</text>
<text x="115.5" y="205.4">0.15</text>
<text x="131.4" y="205.4">0.20</text>
<text x="131.4" y="209.3">0.60</text>
<text x="147.3" y="209.3">0.70</text>
<text x="147.3" y="205.4">0.25</text>
<text x="58" y="213.2">Terminal-to-Exposed-Pad</text>
<text x="104.8" y="213.2">K</text>
<text x="128.1" y="213.2">1.40 REF</text>
<text x="58" y="217.1">Wettable Flank Step Cut Length</text>
<text x="58" y="221">Wettable Flank Step Cut Height</text>
<text x="104" y="217">D3</text>
<text x="104.1" y="221">A4</text>
<text x="115.5" y="221">0.10</text>
<text x="117.8" y="217.1">-</text>
<text x="133.7" y="217.1">-</text>
<text x="133.7" y="221">-</text>
<text x="146.5" y="217.1">0.085</text>
<text x="147.3" y="221">0.19</text>
<text x="32.9" y="224.3">Notes:</text>
<text x="32.9" y="228.9">1. Pin 1 visual index feature may vary, but must be located within the hatched area.</text>
<text x="32.9" y="232.2">2. Package is saw singulated</text>
<text x="32.9" y="235.5">3. Dimensioning and tolerancing per ASME Y14.5M</text>
<text x="42.5" y="238.8">BSC: Basic Dimension. Theoretically exact value shown without tolerances.</text>
<text x="42.5" y="242.1">REF: Reference Dimension, usually without tolerance, for information purposes only.</text>
<text x="109.7" y="251.6">Microchip Technology Drawing C04-529 Rev A Sheet 2 of 2</text>
</g>
</svg>
